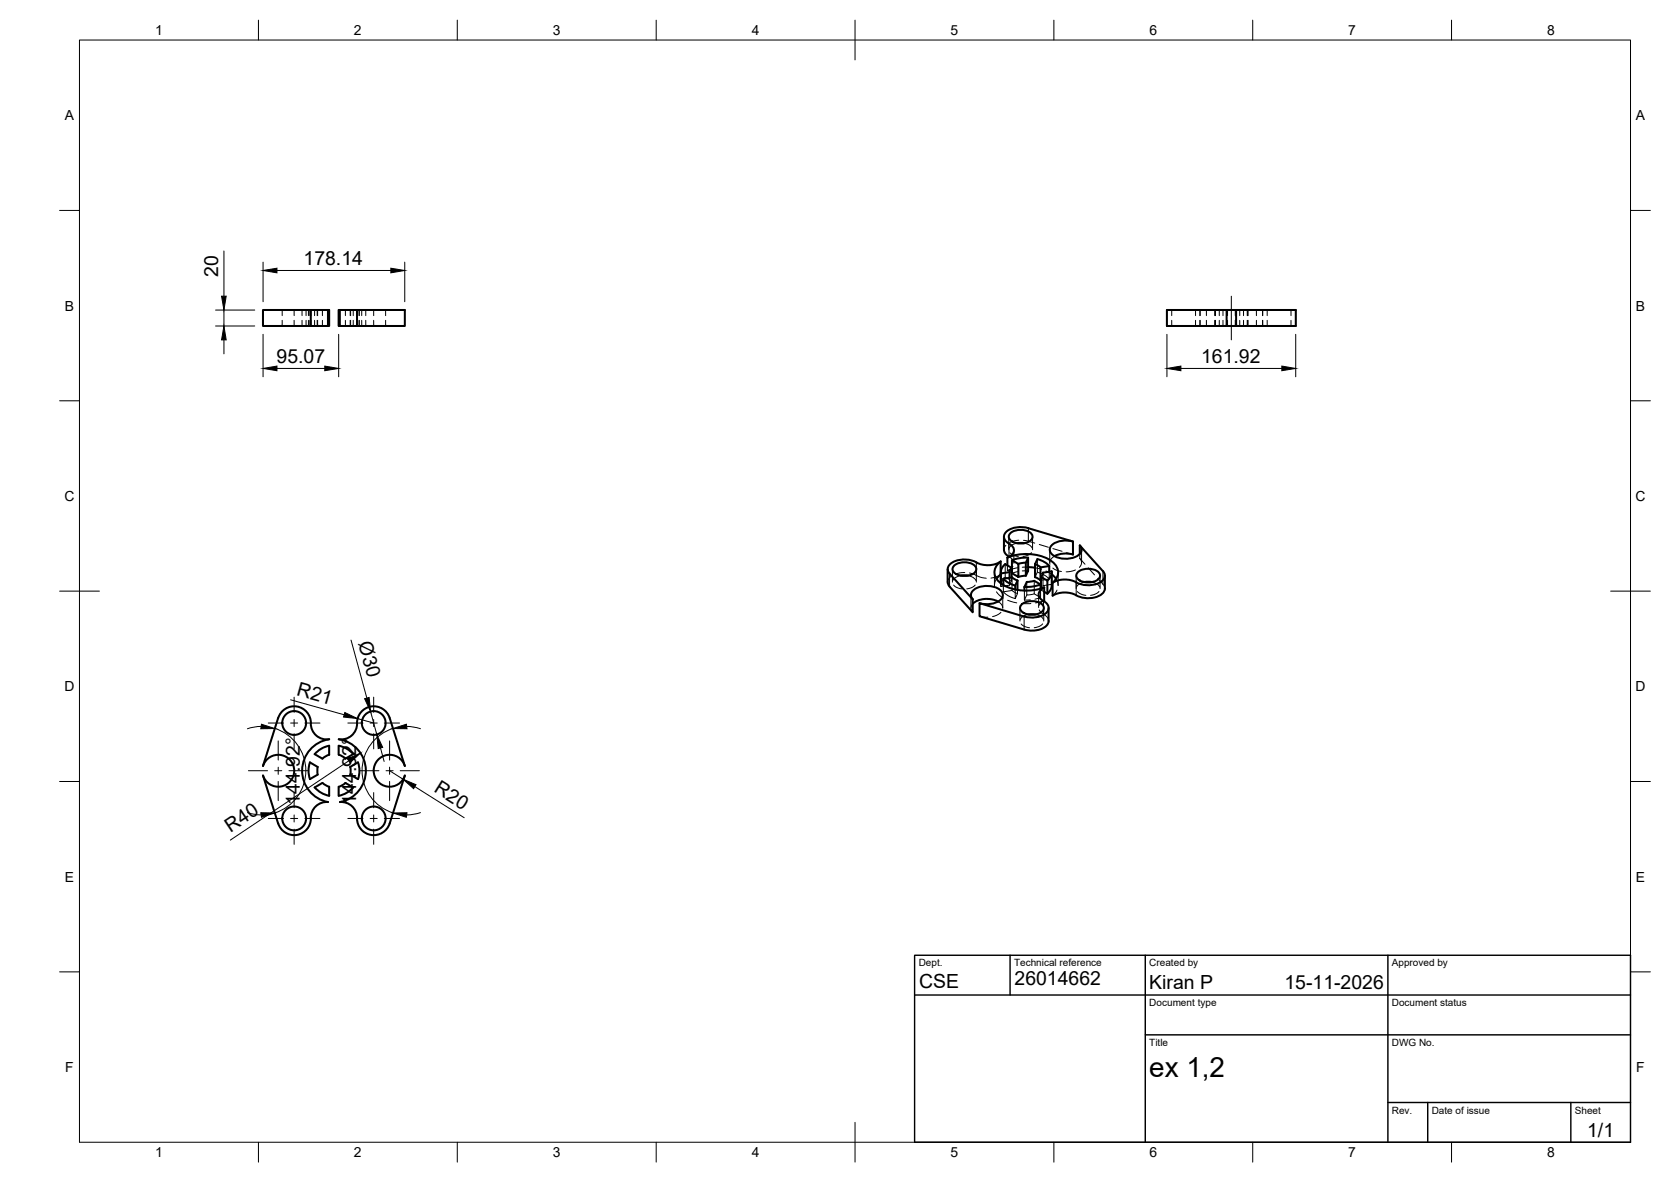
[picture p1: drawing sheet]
<svg xmlns="http://www.w3.org/2000/svg" width="420mm" height="297mm" viewBox="0 0 420 297" stroke-linecap="round" stroke-linejoin="round" font-family="sans-serif">
<!-- layer: Visible -->
<g fill="none" stroke="#000" stroke-width=".51">
<path d="M66.1 77.9h16.4v4h-16.4zM78.1 77.9v4M82.5 77.9h.3v4h-.3M85.4 77.9h-.2v4h.2M89.8 77.9h12v4h-12M89.8 77.9h-4.4v4h4.4M89.8 77.9v4M308.4 77.9h-15v4h15v-4h2.4M308.4 81.9h2.4v-4h15v4h-15M252.4 134.9v3.3a2.18 2.18 0 0 0 1.4 1.7M253.7 136.6a1.71 1.71 0 0 1 1.2 1.6 1.71 1.71 0 0 1-1.1 1.7l-.5 .2M254 134a4.1 4.1 0 0 1 5.5 .4 1.8 1.8 0 0 1-1.9 2.1l-1.3 .1a2.53 2.53 0 0 1-2.7-1.7z"/>
<path d="M255.7 136.5h1.9M258.6 132.7l11.2 3.4v3.3l-1.4-.3-1.4 .1-1.9 .6M258.6 132.7a5.9 5.9 0 0 0-5.8 1.2 1.77 1.77 0 0 0 .9 2.7M269.8 136.1a5.7 5.7 0 0 0-5.5 1.1 1.65 1.65 0 0 0 .8 2.6 6 6 0 0 0 6.3-.5 1.49 1.49 0 0 0 .1-2.2M271.5 137.1l5.8 6.4a1.7 1.7 0 0 1-.6 2.8 6.9 6.9 0 0 1-7-.4 6.3 6.3 0 0 0-5 .5M271.5 137.1v2.1M238.3 143v3.3l.3 .8 6 6.8v-3.3M239.9 142.2a4.1 4.1 0 0 1 5.5 .4 1.8 1.8 0 0 1-1.9 2.1h-1.3a2.53 2.53 0 0 1-2.7-1.7zM241.5 144.6h2M244.6 150.6a1.6 1.6 0 0 1 .6-2.6 5.8 5.8 0 0 1 6.7 .7 1.7 1.7 0 0 1-1 2.5l-1.2 .5-1.3 .1-2.1-.2M245.5 141.3a6.3 6.3 0 0 0-6.6 .5 1.59 1.59 0 0 0-.1 2.3l5.8 6.5M251 151.2a5.9 5.9 0 0 0-6.4 .5"/>
<path d="M251.6 141.1a3.1 3.1 0 0 0-.1 5.3 12.1 12.1 0 0 0 11.1 1.2M251.6 144.4l-1 1.1M251.6 141.1l.1 5.5M251.6 141.1a6.1 6.1 0 0 1-6.1 .2M252.3 145.4l2.2-.3 1.4 .8M252.3 145.4v1.6M252.3 145.4l1.2 1 1.8 .7M253.3 140.1v2M253.3 140.1a12.4 12.4 0 0 1 11.2 1 3.1 3.1 0 0 1 .2 5.3M253.9 143.8l-2.2 .3v2.5M253.9 143.8v1.4M254.4 142.7l-.5 1.1"/>
<path d="M254.4 142.7l-1.6-1-.9 1.2-.2 1.2M254.4 142.7v2.4M254.4 140.8l1.7 .9v3.3l-1.7-.9zM254.5 143h-.1M255.8 145.9l-.5 1.3v1M255.8 145.9v2.4M256.9 151.9a4.1 4.1 0 0 1 5.5 .4 1.8 1.8 0 0 1-2 2.1l-1.3 .1a2.53 2.53 0 0 1-2.6-1.7zM257.6 147.5v.9M257.9 141.4l-1.8 .3M257.9 144.7l-1.8 .3M258.5 154.4h1.9M258.5 140.2v3.2l-.6 1.3v-3.3z"/>
<path d="M258.5 140.1l-2.4 .2-1.6 .5M258.5 142.5l1.8 .2M260.2 141.8v3.3M260.3 141.8l1.3 .8M260.3 145l1.3 .8M260.8 140.5l-.6 1.3M260.8 140.5l1.8 .7 1.2 1M261.6 146.9l-1.5-.9-1.9 .2-.6 1.3M261.6 146.9v1.1M261.7 146.9l-1.7 .4-2.4 .2M261.7 147.9v-2.9l1.7 .9v3.3l-.8-.5M261.7 145.8h-.1"/>
<path d="M262.3 143.9l-.6 1.1M262.3 143.9l2.1-.3-.2 1.2-.9 1.1M262.6 147.6v3.3l-.3 .1M262.6 147.6a1.75 1.75 0 0 0-1.4 1.7 1.75 1.75 0 0 0 1.2 1.7 1.83 1.83 0 0 1 1.3 1.8 1.83 1.83 0 0 1-1.3 1.7l-2 .6h-2.2l-11.9-3.5v3.3l11.2 3.3a5.8 5.8 0 0 0 5.9-1.3l.3-.8M263.7 152.8v3.3M263.8 143.7v-1.5l-2.2 .4v3.2M264.5 143.8l-.1 3.7-.3 .9-.8 .8M264.5 144.3l1 1.2M264.7 146.4v3.3M271 143.8a4.1 4.1 0 0 1 5.5 .4 1.8 1.8 0 0 1-1.9 2.1l-1.3 .1a2.53 2.53 0 0 1-2.7-1.8zM272.6 146.3h2M277.8 144.7v3.2a2.87 2.87 0 0 1-2.6 2.3 7.2 7.2 0 0 1-5.5-1 6.3 6.3 0 0 0-5 .5"/>
<path d="M66.1 194.9l3.9 12a4.2 4.2 0 0 0 4.6 2.9 4.2 4.2 0 0 0 3.6-4.2M77.9 191.6l2 1.1M77.9 191.6l-.3 1.8 .3 2.4M78.1 181.8a4 4 0 0 0 4.7 4M78.2 181.8a4.2 4.2 0 0 0-3.6-4.3 4.2 4.2 0 0 0-4.6 2.9l-3.9 12.1a4 4 0 0 1 6.2-2.1 4 4 0 0 1 0 6.5 4 4 0 0 1-6.2-2M79.1 189.5l2 1.1 1.7-.9M79.1 197.9l1.4 1.2 2.3 .9v-2.3l-1.7-1-2 1.2M79.1 189.5l1.4-1.2 2.3-.9v2.3M79.9 194.7l-2 1.1M79.9 192.7v2M82.8 185.8a8 8 0 0 0-6.8 7.7 8 8 0 0 0 6.5 8.1M85.2 189.7l1.7 .9 1.9-1.1-1.4-1.2-2.2-.9v2.3"/>
<path d="M85.2 197.7l1.7-1 1.9 1.2-1.9 1.5-1.7 .6zM85.2 185.8a8 8 0 0 1 6.8 7.7 8 8 0 0 1-6.5 8.1M88.1 192.7l1.9-1.1 .4 1.8-.4 2.4-1.9-1.1zM89.8 181.8a4.2 4.2 0 0 1 3.5-4.3 4.2 4.2 0 0 1 4.7 2.9l3.8 12.1a4 4 0 0 0-6.2-2.1 4 4 0 0 0 0 6.5 4 4 0 0 0 6.2-2M89.8 181.8a4 4 0 0 1-4.6 4M101.8 194.9l-3.8 12a4.2 4.2 0 0 1-5 2.9 4.2 4.2 0 0 1-3.2-4.7 4 4 0 0 0-4.3-3.6M82.5 201.5a4 4 0 0 0-4.4 4.1"/>
<circle cx="74" cy="181.7" r="3"/>
<circle cx="94" cy="181.7" r="3"/>
<circle cx="74" cy="205.7" r="3"/>
<circle cx="94" cy="205.7" r="3"/>
</g>
<!-- layer: Hidden -->
<g fill="none" stroke="#000" stroke-width=".25">
<path d="M71 77.9v1.4M74 77.9v1.4M75.9 77.9v1.4M77 77.9v1.4M77.6 77.9v1.4M77.9 77.9v1.4M78.1 77.9v1.4M79.1 77.9v1.4M79.8 77.9v1.4M79.9 77.9v1.4M81.1 77.9v1.4M82.8 77.9v1.4"/>
<path d="M85.2 77.9v1.4M86.8 77.9v1.4M88.1 77.9v1.4M88.2 77.9v1.4M88.8 77.9v1.4M89.8 77.9v1.4M90 77.9v1.4M90.4 77.9v1.4M91 77.9v1.4M92 77.9v1.4M94 77.9v1.4M97 77.9v1.4"/>
<path d="M294.6 77.9v1.4M300.6 77.9v1.4M301.7 77.9v1.4M303.3 77.9v1.4M305.4 77.9v1.4M305.6 77.9v1.4M306.6 77.9v1.4M307.5 77.9v1.4M308.7 77.9v1.4M310.6 77.9v1.4M311.7 77.9v1.4M312.7 77.9v1.4"/>
<path d="M313.6 77.9v1.4M313.8 77.9v1.4M315.9 77.9v1.4M317.5 77.9v1.4M318.6 77.9v1.4M324.6 77.9v1.4M71 80.5v1.4M74 80.5v1.4M75.9 80.5v1.4M77 80.5v1.4M77.6 80.5v1.4M77.9 80.5v1.4"/>
<path d="M78.1 80.5v1.4M79.1 80.5v1.4M79.8 80.5v1.4M79.9 80.5v1.4M81.1 80.5v1.4M82.8 80.5v1.4M85.2 80.5v1.4M86.8 80.5v1.4M88.1 80.5v1.4M88.2 80.5v1.4M88.8 80.5v1.4M89.8 80.5v1.4"/>
<path d="M90 80.5v1.4M90.4 80.5v1.4M91 80.5v1.4M92 80.5v1.4M94 80.5v1.4M97 80.5v1.4M294.6 80.5v1.4M300.6 80.5v1.4M301.7 80.5v1.4M303.3 80.5v1.4M305.4 80.5v1.4M305.6 80.5v1.4"/>
<path d="M306.6 80.5v1.4M307.5 80.5v1.4M308.7 80.5v1.4M310.6 80.5v1.4M311.7 80.5v1.4M312.7 80.5v1.4M313.6 80.5v1.4M313.8 80.5v1.4M315.9 80.5v1.4M317.5 80.5v1.4M318.6 80.5v1.4M324.6 80.5v1.4"/>
<path d="M252.9 137l-.5 1.2M253.6 134.9v3.3M253.7 139.9l.7 .5 .5 .8M253.9 138.9l.9 .6 1.3 .4M254.9 138.3v3.2M255.7 136.5l-1.3 .5-.7 .8M256.2 135.7l-2.3 .6M257.3 135.8l2.9 .7M257.6 136.5l1.2 .5 .7 .8M259.4 138.9l-.9 .6-1.3 .3M259.6 134.9v3.3M261.3 136.8l2.3 .7"/>
<path d="M263.9 138.1v3.3M264.8 137.9l2.2 .6M265.1 139.8l-.9 .8-.2 .6v.6M268.2 138.9l1.6 .5M271.5 139.2v1.1M271.9 138.1v3.3M239.2 144.8l-.6 .5-.3 1M239.5 143v3.3M239.8 147l.8 .7 1.3 .3M241.5 144.7l-1.2 .4-.7 .8M242.6 143.9l-2.3 .4M243.5 144.7l1.2 .4 .7 .8"/>
<path d="M243.8 144l2.6 1 1.6 .3M244.1 149.5v3.3M244.6 151.8l-.5 .9 .1 .6 .4 .6M245.2 147l-.9 .7-1.2 .3M245.5 143v3.3M246.3 154.9l2.1 .2M250 143.8v3.3M250.5 148.7l.7 .8 1.1 .8M250.6 145.5l-.5 .9v1.2M251.6 144.4l-1.3 .6-1.1 .3M251.7 146.6v.8l2.2-.3M251.7 146.6v.5"/>
<path d="M251.7 153.9l-.7 .5-1.4 .5M252.1 149.5v3.3l-.2-.8-.9-.8M252.3 148.7l1.2 1 1.8 .7M252.3 147v1.7M252.8 141.8v3.2l1.6 1M252.8 145l-.9 1.2-.2 1.2M253.3 142.1v1.3M253.4 150.8l2.3 .7M253.9 145.2v1.9M254.4 143l-1.1 .4M254.4 146l-.4 .5-.1 .6M254.4 145.1v.9"/>
<path d="M254.5 145.1v3.3l1.3 .8M254.5 148.4l-2.2 .3M254.7 142.3l-.6 .6-.8 .5M255.3 148.2v2.2l.5-1.2M255.8 148.3v.9M255.9 143.6l-1.5 .5M255.9 142.7l-1.5 .3M256.5 152.8v3.3M256.8 156.8l.8 .6 1.3 .4M256.8 151.7h2.4M257.6 148.4v2.4M258.2 146.3v3.2l1.9-.3"/>
<path d="M258.2 149.5l-.6 1.3M258.5 154.4l-1.3 .5-.7 .8M258.5 142.5h-1.5M258.5 143.4l-1.5 .1M259.1 150.8h-1.5M260.1 146v3.2l1.5 1M260.2 142.7l1.7 .4M260.4 154.4l1.3 .5 .7 .8M260.8 140.5v3.3l1.8 .7 1.2 1v-1.8M260.8 143.8l-.6 1.3M261.2 149.4v3.3M261.3 153.3l.4 .5a3.2 3.2 0 0 1 2 2.3"/>
<path d="M261.6 150.2l-1.4 .4M261.6 148v2.2M261.7 147.9v.4M261.7 148.3l.9 .4M262.2 156.8l-.9 .6-1.2 .3M262.3 147.2l-.6 1.1M262.3 151l-.7 .6-.3 .5M262.4 152.8v3.3M262.6 150.9l-2.2 .6M263 143.5l1.5 .8M263.8 145.5l-2.1 .3M264.4 143.6v3.2l-2.1 .4v-3.3"/>
<path d="M264.4 146.8l.1 .3M264.7 142.8l.8 .4 1.4 .4M265.5 145.5l.4 .8 .1 .9M265.8 148.3l-1.1 1.4M266.1 143.8v3.3M270.4 143.2l-1.1 .4-1.2 .1M270.6 144.7v3.2M270.9 148.7l.9 .6 1.2 .3M271.5 140.3a1.54 1.54 0 0 1-.1 2.3M271.5 140.3l1.3 1.5M272.6 146.3l-1.2 .5-.7 .7M273.6 142.7l1.6 1.8"/>
<path d="M274.6 146.3l1.2 .5 .7 .7M276 145.3l1.5 1.8 .3 .8M276.3 148.6l-.9 .7-1.2 .3M276.6 144.7v3.2"/>
</g>
<!-- layer: Visible Narrow -->
<path d="M253.7 136.6v3.3M238.8 144.2v3.2M257.5 154.9v3.3M270.6 146.3v3.3" fill="none" stroke="#000" stroke-width=".25"/>
<!-- layer: Hidden Narrow -->
<path d="M258.6 132.7v3.3M245.5 141.4v3.2M262.4 151.1v3.2M277.3 143.5v3.3" fill="none" stroke="#000" stroke-width=".25"/>
<!-- layer: BORDER -->
<g fill="none" stroke="#000" stroke-width=".25">
<path d="M20 10.1h390v276.9h-390zM65 5.1v5M115 5.1v5M165 5.1v5M215 5.1v10M265 5.1v5M315 5.1v5M365 5.1v5M15 52.9h5M410 52.9h5M15 100.7h5M410 100.7h5"/>
<path d="M15 148.6h10M405 148.6h10M15 196.4h5M410 196.4h5M15 244.2h5M410 244.2h5M65 287v5M115 287v5M165 287v5M215 282.1v9.9M265 287v5M315 287v5"/>
<path d="M365 287v5"/>
</g>
<!-- layer: TITLEBLOCK -->
<path d="M230 240.1h180v46.9h-180zM230 250h180M254 240.1v9.9M288 240.1v46.9M349 240.1v46.9M288 260.1h122M349 277.1h61M359 277.1v9.9M395 277.1v9.9" fill="none" stroke="#000" stroke-width=".36"/>
<!-- layer: Smart Centers -->
<g fill="none" stroke="#000" stroke-width=".25">
<path d="M309.6 74.4v11M74 175.2v3.8M94 175.2v3.8M62.5 193.7h4.8M67.5 181.7h3.8M69.1 193.7h1.7M70 186.2v4.8M70 192.8v1.8M70 196.4v4.8M72.6 193.7h4.8M73.1 181.7h1.7M74 180.8v1.8"/>
<path d="M74 184.4v3.8M74 199.2v3.8M76.6 181.7h3.9M87.5 181.7h3.8M90.4 193.7h4.9M93.1 181.7h1.7M94 180.8v1.8M94 184.4v3.8M94 199.2v3.8M96.6 181.7h3.9M97.1 193.7h1.7M98 186.2v4.8"/>
<path d="M98 192.8v1.8M98 196.4v4.8M100.6 193.7h4.9M67.5 205.7h3.8M73.1 205.7h1.7M74 204.8v1.8M74 208.4v3.8M76.6 205.7h3.9M87.5 205.7h3.8M93.1 205.7h1.7M94 204.8v1.8M94 208.4v3.8"/>
<path d="M96.6 205.7h3.9"/>
</g>
<!-- layer: FD_Dimensions -->
<g fill="none" stroke="#000" stroke-width=".25">
<path d="M54.2 77.9h9.9M56.3 63.1v11.3M56.3 77.9v4M66.1 65.9v9.9M69.6 68h28.7M101.8 65.9v9.9M54.2 81.9h9.9M56.3 85.4v3.5M66.1 84v10.7M69.6 92.6h12.1M85.2 84v10.7M293.4 84v10.7"/>
<path d="M296.9 92.6h25.4M325.8 84v10.7M73.1 175.9l13.5 3.7M88.3 160.9l3.9 14.5M93.2 178.8l1.5 5.8M65.7 182.5l-1.8 .2-1.7 .4M69.1 183.1a11.1 11.1 0 0 1 7.8 10.6 11.1 11.1 0 0 1-7.8 10.6M87.7 191.2l-29.8 19.9M89.9 180.6l4.1 1.1M95.7 188l.9 3.4M98 193.7l3.3 2.1M98.8 183.1a11.1 11.1 0 0 0-7.8 10.6 11.1 11.1 0 0 0 7.8 10.6"/>
<path d="M102.3 182.5l1.7 .2 1.7 .4M104.3 197.7l12.4 7.8M62.2 204.2l1.7 .4 1.8 .2M105.7 204.2l-1.7 .4-1.7 .2"/>
</g>
<g fill="#000" stroke="#000" stroke-width=".25">
<path d="M55.7 74.4h1.2l-.6 3.5zM66.1 68l3.5-.6v1.2zM98.3 67.4l3.5 .6-3.5 .6zM56.3 81.9l.6 3.5h-1.2zM66.1 92.6l3.5-.6v1.2zM81.7 92l3.5 .6-3.5 .6zM293.4 92.6l3.5-.6v1.2zM322.3 92l3.5 .6-3.5 .6zM86.7 179.1l3.2 1.5-3.5-.4zM91.7 175.6l1.1-.3 .4 3.5zM65.7 182l3.4 1.1h-3.5zM87.4 190.7l3.2-1.4-2.6 2.4z"/>
<path d="M94.7 184.6l1.5 3.2-1.1 .3zM98.8 183.1l3.4-1.1 .1 1.1zM101.3 195.8l3.3 1.4-.6 1zM65.6 204.2l3.5 .1-3.4 1.1zM98.8 204.3l3.5-.1-.1 1.2z"/>
</g>
<text font-size="7" x="289" y="270.6">ex 1,2</text>
<g font-size="4.9">
<text x="54.8" y="69.7" transform="rotate(-90 54.8 69.7)">20</text>
<text x="76.3" y="66.5">178.14</text>
<text x="69.5" y="91.1">95.07</text>
<text x="302" y="91.1">161.92</text>
<text x="90.1" y="161.6" transform="rotate(75 90.1 161.6)">Ø30</text>
<text x="74.4" y="174.8" transform="rotate(16 74.4 174.8)">R21</text>
<text x="75.4" y="202.3" transform="rotate(-90 75.4 202.3)">144.92°</text>
<text x="89.6" y="202.3" transform="rotate(-90 89.6 202.3)">144.92°</text>
<text x="108.9" y="198.8" transform="rotate(32 108.9 198.8)">R20</text>
<text x="58" y="209.3" transform="rotate(-34 58 209.3)">R40</text>
<text x="231.1" y="248.2">CSE</text>
<text x="255.1" y="247.6">26014662</text>
<text x="289" y="248.5">Kiran P</text>
<text x="323" y="248.5">15-11-2026</text>
<text x="399.1" y="285.7">1/1</text>
</g>
<g font-size="3.5">
<text x="39" y="8.8">1</text>
<text x="89" y="8.8">2</text>
<text x="139" y="8.8">3</text>
<text x="189" y="8.8">4</text>
<text x="239" y="8.8">5</text>
<text x="289" y="8.8">6</text>
<text x="339" y="8.8">7</text>
<text x="389" y="8.8">8</text>
<text x="16.3" y="30.2">A</text>
<text x="411.3" y="30.2">A</text>
<text x="16.3" y="78">B</text>
<text x="411.3" y="78">B</text>
<text x="16.2" y="125.9">C</text>
<text x="411.2" y="125.9">C</text>
<text x="16.2" y="173.7">D</text>
<text x="411.2" y="173.7">D</text>
<text x="16.3" y="221.6">E</text>
<text x="411.3" y="221.6">E</text>
<text x="16.4" y="269.4">F</text>
<text x="411.4" y="269.4">F</text>
<text x="39" y="290.8">1</text>
<text x="89" y="290.8">2</text>
<text x="139" y="290.8">3</text>
<text x="189" y="290.8">4</text>
<text x="239" y="290.8">5</text>
<text x="289" y="290.8">6</text>
<text x="339" y="290.8">7</text>
<text x="389" y="290.8">8</text>
</g>
<g font-size="2.5">
<text x="231" y="242.9">Dept.</text>
<text x="255" y="242.9">Technical reference</text>
<text x="289" y="242.9">Created by</text>
<text x="350" y="242.9">Approved by</text>
<text x="289" y="252.8">Document type</text>
<text x="350" y="252.8">Document status</text>
<text x="289" y="262.9">Title</text>
<text x="350" y="262.9">DWG No.</text>
<text x="350" y="279.9">Rev.</text>
<text x="360" y="279.9">Date of issue</text>
<text x="396" y="279.9">Sheet</text>
</g>
</svg>
